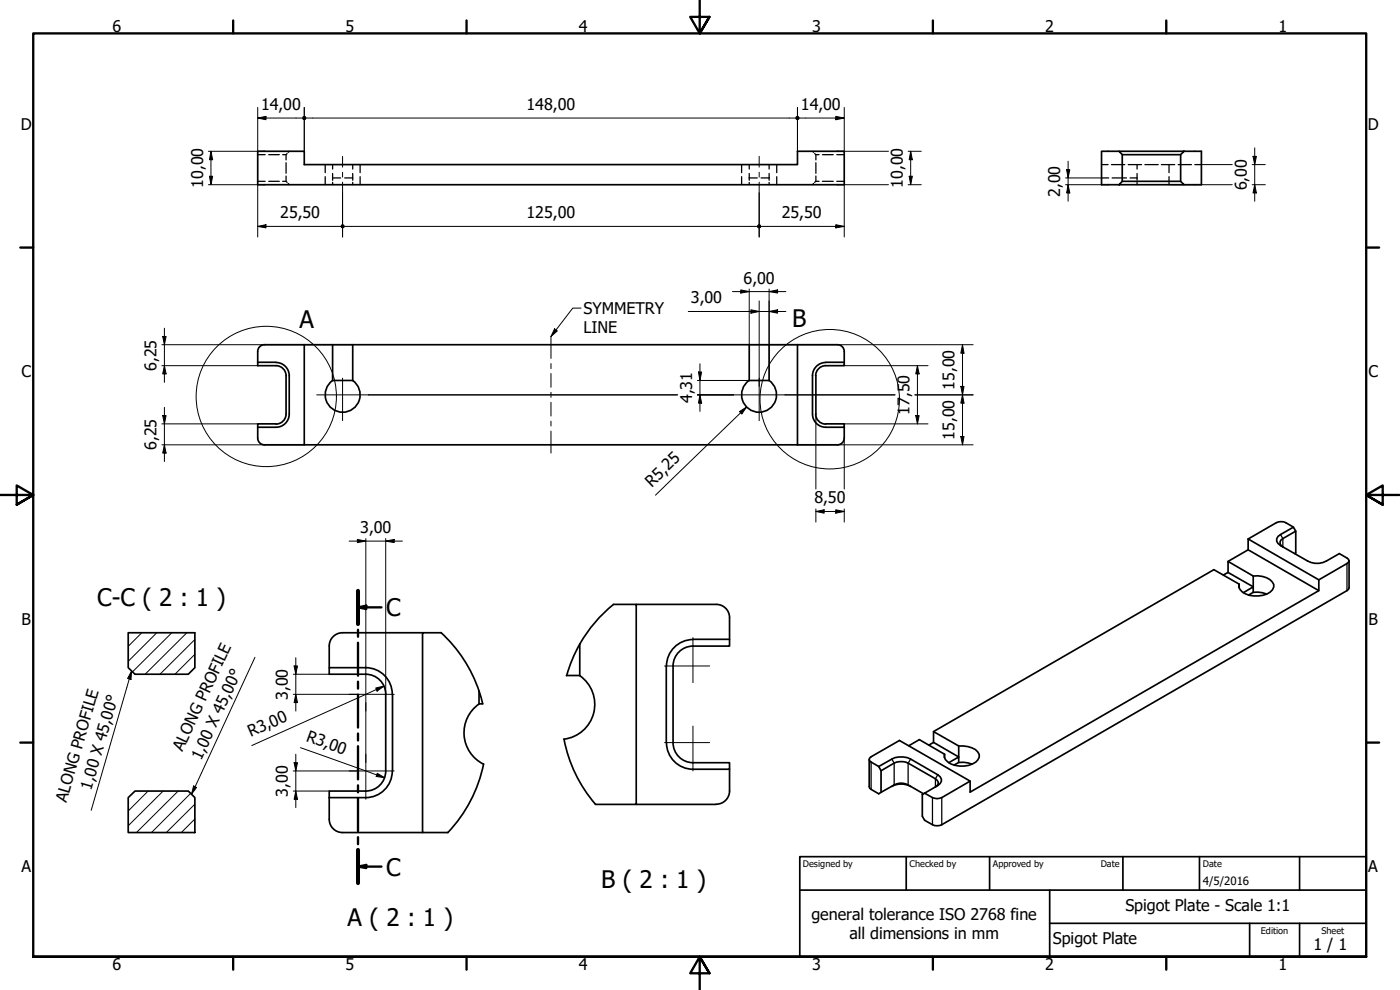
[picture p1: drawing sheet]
<svg xmlns="http://www.w3.org/2000/svg" width="420mm" height="297mm" viewBox="0 0 420 297" stroke-linecap="round" stroke-linejoin="round" font-family="sans-serif">
<!-- layer: Hatch (ISO) -->
<path d="M42.5 189.9l-4 4M47.1 189.9l-8.6 8.5M51.6 189.9l-11.8 11.7M56.1 189.9l-12.5 12.4M58.5 196.3l-6 6M58.5 191.9l-10.5 10.4M44.4 237.3l-5.9 6M49 237.3l-10.5 10.5M53.5 237.3l-12.5 12.5M57.2 238l-11.7 11.8M58.5 245.7l-4.1 4.1M58.5 241.3l-8.6 8.5" fill="none" stroke="#000" stroke-width=".3"/>
<!-- layer: Hidden (ISO) -->
<g fill="none" stroke="#000" stroke-width=".38">
<path d="M77.3 54.4h2.3M77.3 46.4h2.3M80.6 54.4h3.2M80.6 46.4h3.2M84.8 54.4h1.1l.3 .3M84.8 46.4h1.1M85.9 46.4v1.6M85.9 48.8v3.2M85.9 52.8v1.6M86.2 46.1l-.3 .3M86.5 55l.3 .4M86.8 45.4l-.3 .3"/>
<path d="M97.6 49.4v2.4M97.6 53v2.4M99.8 53.4h2.4M99.8 49.4v1.3M99.8 52.1v2M99.8 54.7v.7M103.4 53.4h2.5M105.9 49.4v1.3M105.9 52.1v2M105.9 54.7v.7M108.1 49.4v2.4M108.1 53v2.4"/>
<path d="M222.6 49.4v2.4M222.6 53v2.4M224.9 53.4h2.4M224.9 49.4v1.3M224.9 52.1v2M224.9 54.7v.7M228.4 53.4h2.4M230.8 49.4v1.3M230.8 52.1v2M230.8 54.7v.7M233.1 49.4v2.4M233.1 53v2.4"/>
<path d="M243.8 45.4l.4 .3M244.2 55l-.4 .4M244.5 46.1l.4 .3M244.9 54.4l-.4 .3M244.9 54.4h.9M244.9 46.4h.9M244.9 46.4v1.6M244.9 48.8v3.2M244.9 52.8v1.6M246.8 54.4h3.3M246.8 46.4h3.3M251.1 54.4h2.3"/>
<path d="M251.1 46.4h2.3M330.6 53.4h2.1M330.6 49.4h1.9M333.6 49.4h4M333.8 53.4h4.3M338.6 49.4h4M339.2 53.4h2M341.2 49.4v1.3M341.2 52.1v2M341.2 54.7v.7M343.6 49.4h4M348.6 49.4h4"/>
<path d="M350.8 49.4v2.4M350.8 53v2.4M353.6 49.4h4M358.6 49.4h2"/>
</g>
<!-- layer: Visible (ISO) -->
<g fill="none" stroke="#000" stroke-width=".51">
<path d="M77.3 45.4h14v4h148v-4h14.1v10h-176.1zM335.9 45.4h-5.3v10h5.3M335.9 45.4h19.4l-1 1h-17.5zM336.8 54.4h17.5l1 1h-19.4zM336.8 46.4v8M354.3 46.4v8M355.3 45.4h5.3v10h-5.3M77.3 105.5v3.2M79.3 103.4h12M79.3 103.4a2 2 0 0 0-2 2M82.8 108.7h-5.5v1h5.5a3 3 0 0 1 3.1 3M82.8 108.8a4 4 0 0 1 4 3.9"/>
<path d="M85.9 112.7v11.5M86.8 112.7v11.5M99.8 103.4h151.6a2 2 0 0 1 2 2M99.8 103.4h-8.5v30.1h148M99.8 103.4v10.8h6.1v-10.8M99.8 114.1a5.2 5.2 0 0 0-.9 7.8 5.2 5.2 0 0 0 7.9 0 5.2 5.2 0 0 0-1-7.8M224.8 114.1a5.2 5.2 0 0 0-.9 7.8 5.2 5.2 0 0 0 7.8 0 5.2 5.2 0 0 0-.9-7.8M224.9 103.4v10.8h5.9v-10.8M239.3 103.4v30.1M244.9 112.7v11.5M247.8 108.8a4 4 0 0 0-4 3.9v11.5M247.8 108.7h5.6v1h-5.6a3 3 0 0 0-3 3"/>
<path d="M253.4 105.5v3.2M77.3 128.2v3.3a2 2 0 0 0 2 2M79.3 133.5h12M82.8 127.2h-5.5v1M85.9 124.2a3 3 0 0 1-3.1 3M86.8 124.2a4 4 0 0 1-4 4h-5.5M243.8 124.2a4 4 0 0 0 4 4h5.6v-1h-5.6M244.8 124.2a3 3 0 0 0 3 3M253.4 128.2v3.3a2 2 0 0 1-2 2h-12.1M388.2 158.2a4.6 4.6 0 0 0-5.2-1.4l-8.4 4.9M388.9 159.4v6.5l-.3 .2M368.6 171.8v-3.3l7.5 4.3v3.3l-7.5-4.3-1.4 .7"/>
<path d="M371.9 175.2v1.1M371.9 175.2l-7.6-4.3-84.1 48.6M374.6 161.7v3.3l21.2 12.2v-3.2M374.6 161.7l21.2 12.3M374.6 165l-6 3.5M376.1 177.7h1.4l2.6 .5M376.1 172.8a5.7 5.7 0 0 1 6.2 2.6 2.79 2.79 0 0 1-2.1 2.8 7.5 7.5 0 0 1-8.1-1.4l-.3-.7 .1-.9M376.1 177.7v-1.6l-3 1.7M376.1 177.7l-1.4 .8M385 164.1a1.32 1.32 0 0 1-.9-1.3 1.32 1.32 0 0 1 .9-1.2l3.9-2.2-.7-1.2-3.9 2.2a1.74 1.74 0 0 0-1.2 1.6 1.74 1.74 0 0 0 1.2 1.7l8.1 4.6a5.8 5.8 0 0 0 5.7 0l3.9-2.2 2.2 1.3 .7 .9-.7 .8-8.4 4.9M395.8 177.2l-104.7 60.5v-3.3l-21.2-12.2-8.9 5.2v.9l2.7 1.7M404.9 168.3v8.1l-.7 .8-121.6 70.2a3.2 3.2 0 0 1-2.8 0l-2.3-1.3-.7-1.2v-6.5l.7-.4"/>
<path d="M38.5 189.9h20v10.4l-2 2h-16l-2-2zM98.8 193.9v6.4M126.8 189.9h-24a4 4 0 0 0-4 3.9M132.3 189.9h-5.5v59.9h7.6M174 193.2v9.5h-4M184.1 181.3h6.8v60h-12.2M190.9 181.3h24.1a4 4 0 0 1 3.9 4v6.5M200 199.8v23M200 199.9a8.1 8.1 0 0 1 8-8.1h10.9v2.1h-10.9a6 6 0 0 0-6 6M202 199.8v23a6 6 0 0 0 6 6h10.9v2h-10.9a8 8 0 0 1-8-8M115.8 208.3a6 6 0 0 0-6-6h-11v-2h11a8 8 0 0 1 7.9 8M115.8 208.3v23a6 6 0 0 1-6 6h-11v2"/>
<path d="M117.8 208.3v23M143.8 211.2a10.5 10.5 0 0 0 1.3 18.1M143.8 207.4v3.8M143.8 211.2h1M174 202.7a10.5 10.5 0 0 1 4.2 11.2 10.5 10.5 0 0 1-9 7.9M38.5 239.3l2-2h16l2 2v10.5h-20zM98.8 239.3v6.5a4 4 0 0 0 4 4h24M117.7 231.3a8 8 0 0 1-7.9 8h-11M218.9 230.8v6.5a4 4 0 0 1-3.9 4M260.9 227.9l.1 8.6 2.7 1.7 4.7-2.7a4.4 4.4 0 0 1 4.1 0l4.7 2.7M263.7 230l4-2.2a6.3 6.3 0 0 1 5.6 0l8.1 4.7a1.73 1.73 0 0 1 1.1 1.6 1.73 1.73 0 0 1-1.1 1.6l-3.9 2.3M263.7 230l.7 1.3"/>
<path d="M264.4 231.3l4-2.3a5 5 0 0 1 4.1 0l8.2 4.7a1.32 1.32 0 0 1 .9 1.2 1.32 1.32 0 0 1-.9 1.2M264.4 231.3v6.4M267.7 236a5.8 5.8 0 0 1 5.6 0M272.7 223.8l3.2-1.9 7.6 4.4M280.2 222.7v-3.2l7.5 4.3v3.3l-7.5-4.4-1.4 .9M283.5 226.3v1.1M284.7 228.8l3-1.7v1.7l-1.4 .7M287.7 228.8l1.4-.1 2.6 .6M287.7 223.8a5.9 5.9 0 0 1 6.2 2.6 2.79 2.79 0 0 1-2.1 2.8 7.3 7.3 0 0 1-8.1-1.3l-.3-.8 .1-.8M291.1 234.4l-8.5 4.9a3.2 3.2 0 0 1-2.8 0l-2.3-1.3M190.9 241.3h24"/>
</g>
<!-- layer: Visible Narrow (ISO) -->
<path d="M384.3 160.4l.7 1.2v2.5M404.2 169.1v8.1M261.4 228.6v8.2M267.7 227.8l.7 1.2v6.5M273.3 227.8l-.8 1.2v6.5M279.8 239.3v8.1M281.4 232.5l-.7 1.2v2.4M282.6 239.3v8.1" fill="none" stroke="#000" stroke-width=".38"/>
<!-- layer: Break Line (ISO) -->
<path d="M132.3 189.8a42.1 42.1 0 0 1 12.6 21.4M184.1 181.4a41.9 41.9 0 0 0-14 21.3M145.1 229.2a42.1 42.1 0 0 1-10.7 20.6M169.3 221.8a41.9 41.9 0 0 0 9.4 19.5" fill="none" stroke="#000" stroke-width=".51"/>
<!-- layer: Detail Boundary (ISO) -->
<g fill="none" stroke="#000" stroke-width=".3">
<path d="M269.9 119.8a20.9 20.9 0 0 0-30.8-18.4 20.9 20.9 0 0 0-1.6 35.9 20.9 20.9 0 0 0 32.4-15.7v-1.8"/>
<circle cx="79.9" cy="119" r="21.1"/>
</g>
<!-- layer: Section Line (ISO) -->
<g fill="none" stroke="#000" stroke-width=".7">
<path d="M107.4 177.3v9.9M107.4 182.2l2.5-.5v1zM107.4 189v2.1M107.4 192.8v9.9M107.4 182.2h7.1M107.4 204.5v2.1M107.4 208.4v9.9M107.4 220.1v2.1M107.4 223.9v10M107.4 235.6v2.1M107.4 239.4v10M107.4 251.2v2.1"/>
<path d="M107.4 255v10M107.4 260l2.5-.5v1zM107.4 260h7.1"/>
</g>
<path d="M107.4 177.3v9.9M107.4 255v10" fill="none" stroke="#000" stroke-width="1.2"/>
<g fill="#000">
<path d="M107.4 182.2l2.5-.5v1z" fill-rule="evenodd"/>
<path d="M107.4 260l2.5-.5v1z" fill-rule="evenodd"/>
</g>
<!-- layer: Border (ISO) -->
<g fill="none" stroke="#000" stroke-width=".7">
<path d="M70 6.1v3.9M140 6.1v3.9M210 0v10l-2.9-4.9h5.8l-2.9 4.9 2.9-4.9M280 6.1v3.9M350 6.1v3.9M6.1 74.3h3.9M410 74.3h3.9M0 148.5h10l-5-2.8v5.7l5-2.9-5 2.9M420 148.5h-10l5-2.8v5.7l-5-2.9 5 2.9M6.1 222.8h3.9M410 222.8h3.9M10 287.1v-277.1h400v277.1h-400h400"/>
<path d="M70 287.1v3.8M140 287.1v3.8M212.9 292l-2.9-4.9 2.9 4.9h-5.8l2.9-4.9v9.9M280 287.1v3.8M350 287.1v3.8"/>
</g>
<!-- layer: Title (ISO) -->
<path d="M240 257h170v30.1h-170zM272 257v10.1M297 257v10.1M337 257v10.1M360 257v10.1M390 257v10.1M240 267.1h170M315 277h95M315 267.1v20M375 277v10.1M390 277v10.1" fill="none" stroke="#000" stroke-width=".51"/>
<!-- layer: Center Mark (ISO) -->
<path d="M95.1 118.5h15.5M102.8 113.5v12.7M220.1 118.5h15.5M227.8 113.5v12.7M109.8 199.8v13.5M199.5 199.8h13.5M208 191.3v13.5M104.8 208.3h13.5M208 217.9v13.4M104.8 231.3h13.5M109.8 226.3v13.5M199.5 222.8h13.5" fill="none" stroke="#000" stroke-width=".3"/>
<!-- layer: Centerline (ISO) -->
<g fill="none" stroke="#000" stroke-width=".3">
<path d="M102.8 46.9v3.3M102.8 51.7v1.4M102.8 54.7v3.2M227.8 46.9v3.3M227.8 51.7v1.4M227.8 54.7v3.2M165.4 101v6.6M165.4 109.1v1.5M165.4 112.1v4.1M165.4 117.7v1.5M165.4 120.7v4.1M165.4 126.4v1.4"/>
<path d="M165.4 129.3v6.6"/>
</g>
<!-- layer: Dimension (ISO) -->
<g fill="none" stroke="#000" stroke-width=".3">
<path d="M77.3 35.4l2.5-.5v1zM77.3 35.4h13.4M77.3 32.2v13.2M91.3 32.2v13.2M91.9 35.4h146.8M239.3 32.2v13.2M240 35.4h13.4M250.8 34.9l2.6 .5-2.6 .5zM253.4 32.2v13.2M62.5 55.4h16.8M62.5 45.4h16.8M62.9 52.9h.9l-.5 2.5z"/>
<path d="M63.3 45.4l.5 2.5h-.9zM63.3 45.4v10M77.3 55.4v15.7M102.8 57.9v13.2M227.8 57.9v13.2M251.3 55.4h15.3M251.3 45.4h15.3M253.4 55.4v15.7M272.5 55.4h4M272.5 45.4h4M272.9 52.9h.9l-.5 2.5zM273.3 45.4l.5 2.5h-.9z"/>
<path d="M273.3 45.4v10M319.8 55.4h12.7M319.8 53.4h10.8M320.1 50.9h1l-.6 2.5zM320.5 55.4l.6 2.5h-1zM320.5 48.4v12M351.3 55.4h18.5M360.6 49.4h9.2M375.8 55.4h3.9M375.8 49.4h3.9M376 46.9h1.1l-.5 2.5zM376.6 55.4l.5 2.5h-1.1z"/>
<path d="M376.6 44.4v16M77.3 67.9l2.5-.5v1zM77.3 67.9h24.9M103.4 67.9h123.8M228.5 67.9h24.9M250.8 67.4l2.6 .5-2.6 .5zM49.3 98.5v16.2M206.6 93.5h29.2M219.8 87.5h16M222.3 87l2.6 .5-2.6 .4zM224.9 86.7v16.7h67.1M225.4 92.9l2.4 .6-2.4 .5z"/>
<path d="M227.8 90.3v25.6M230.8 87.5l2.6-.5v.9zM230.8 93.5l2.6-.6v1.1zM230.8 86.7v16.7M48.6 103.4h57.3M48.6 109.7h28.7M48.8 101h1l-.5 2.4zM49.3 109.7l.5 2.5h-1zM110.6 118.5h54.6M165.4 118.5h37.9M209.3 114.2h15.6M209.3 118.5h10.8"/>
<path d="M209.6 111.6h1l-.5 2.6zM210.1 118.5l.5 2.5h-1zM210.1 109.1v14.3M235.6 118.5h33M253.4 109.7h25.1M274.6 118.5h17.4M275.3 109.7l.5 2.5h-1zM275.3 109.7v17.5M288.4 115.9h.9l-.4 2.6zM288.9 103.4l.4 2.6h-.9zM288.9 118.5l.4 2.5h-.9zM288.9 103.4v30.1"/>
<path d="M48.6 133.5h42.7M48.6 127.2h28.7M48.8 124.7h1l-.5 2.5zM49.3 133.5l.5 2.4h-1zM49.3 122.2v16.3M221.9 123.5l2.2-1.4-1.5 2.1zM224.1 122.1l-27.4 26.5M239.3 133.5h52.7M244.9 124.2v22.5M253.4 131.4v15.3M253.4 127.2h25.1M274.8 124.7h1l-.5 2.5z"/>
<path d="M288.4 131h.9l-.4 2.5zM244.9 153.5l2.4-.5v1zM244.9 153.5h8.5M244.9 152.7v3.9M250.8 153l2.6 .5-2.6 .5zM253.4 152.7v3.9M104.8 162.4h16M107.3 161.8l2.5 .6-2.5 .4zM109.8 161.6v38.2M115.8 162.4l2.5-.6v1zM115.8 161.6v46.6M88.3 199.8h1l-.5 2.5z"/>
<path d="M88.8 197.3v16M88 202.3h10.8M88 208.3h19.3M88.8 208.3l.5 2.5h-1zM109.8 210.8v18M112.8 206.4l2.5-.5-2.1 1.5zM115.3 205.9l-39.7 17.8M88 237.3h10.8M88 231.3h19.3M88.3 228.8h1l-.5 2.5zM88.8 237.3l.5 2.5h-1zM88.8 226.3v16"/>
<path d="M90.2 224.3l25.2 9M113.2 232l2.2 1.3-2.5-.3z"/>
</g>
<g fill="#000">
<path d="M77.3 35.4l2.5-.5v1z" fill-rule="evenodd"/>
<path d="M250.8 34.9l2.6 .5-2.6 .5z" fill-rule="evenodd"/>
<path d="M62.9 52.9h.9l-.5 2.5z" fill-rule="evenodd"/>
<path d="M63.3 45.4l.5 2.5h-.9z" fill-rule="evenodd"/>
<path d="M272.9 52.9h.9l-.5 2.5z" fill-rule="evenodd"/>
<path d="M273.3 45.4l.5 2.5h-.9z" fill-rule="evenodd"/>
<path d="M320.1 50.9h1l-.6 2.5z" fill-rule="evenodd"/>
<path d="M320.5 55.4l.6 2.5h-1z" fill-rule="evenodd"/>
<path d="M376 46.9h1.1l-.5 2.5z" fill-rule="evenodd"/>
<path d="M376.6 55.4l.5 2.5h-1.1z" fill-rule="evenodd"/>
<path d="M77.3 67.9l2.5-.5v1z" fill-rule="evenodd"/>
<path d="M250.8 67.4l2.6 .5-2.6 .5z" fill-rule="evenodd"/>
<path d="M222.3 87l2.6 .5-2.6 .4z" fill-rule="evenodd"/>
<path d="M225.4 92.9l2.4 .6-2.4 .5z" fill-rule="evenodd"/>
<path d="M230.8 87.5l2.6-.5v.9z" fill-rule="evenodd"/>
<path d="M230.8 93.5l2.6-.6v1.1z" fill-rule="evenodd"/>
<path d="M48.8 101h1l-.5 2.4z" fill-rule="evenodd"/>
<path d="M49.3 109.7l.5 2.5h-1z" fill-rule="evenodd"/>
<path d="M209.6 111.6h1l-.5 2.6z" fill-rule="evenodd"/>
<path d="M275.3 109.7l.5 2.5h-1z" fill-rule="evenodd"/>
<path d="M288.4 115.9h.9l-.4 2.6z" fill-rule="evenodd"/>
<path d="M288.9 103.4l.4 2.6h-.9z" fill-rule="evenodd"/>
<path d="M48.8 124.7h1l-.5 2.5z" fill-rule="evenodd"/>
<path d="M49.3 133.5l.5 2.4h-1z" fill-rule="evenodd"/>
<path d="M210.1 118.5l.5 2.5h-1z" fill-rule="evenodd"/>
<path d="M221.9 123.5l2.2-1.4-1.5 2.1z" fill-rule="evenodd"/>
<path d="M274.8 124.7h1l-.5 2.5z" fill-rule="evenodd"/>
<path d="M288.4 131h.9l-.4 2.5z" fill-rule="evenodd"/>
<path d="M288.9 118.5l.4 2.5h-.9z" fill-rule="evenodd"/>
<path d="M244.9 153.5l2.4-.5v1z" fill-rule="evenodd"/>
<path d="M250.8 153l2.6 .5-2.6 .5z" fill-rule="evenodd"/>
<path d="M107.3 161.8l2.5 .6-2.5 .4z" fill-rule="evenodd"/>
<path d="M115.8 162.4l2.5-.6v1z" fill-rule="evenodd"/>
<path d="M88.3 199.8h1l-.5 2.5z" fill-rule="evenodd"/>
<path d="M88.8 208.3l.5 2.5h-1z" fill-rule="evenodd"/>
<path d="M112.8 206.4l2.5-.5-2.1 1.5z" fill-rule="evenodd"/>
<path d="M88.3 228.8h1l-.5 2.5z" fill-rule="evenodd"/>
<path d="M88.8 237.3l.5 2.5h-1z" fill-rule="evenodd"/>
<path d="M113.2 232l2.2 1.3-2.5-.3z" fill-rule="evenodd"/>
<circle cx="91.3" cy="35.4" r=".63"/>
<circle cx="239.3" cy="35.4" r=".63"/>
<circle cx="102.8" cy="67.9" r=".63"/>
<circle cx="227.8" cy="67.9" r=".63"/>
</g>
<!-- layer: Symbol (ISO) -->
<path d="M166.4 98.7l.9 .6-1.9 1.7zM174.4 92.4h-2.5l-6.5 8.6M76.5 197.2l-19 41.1M39.5 201.3l-.2 2.6-1-.3zM39.5 201.3l-12.1 41.8M58.1 235.8l.9 .5-1.5 2z" fill="none" stroke="#000" stroke-width=".3"/>
<g fill="#000">
<path d="M166.4 98.7l.9 .6-1.9 1.7z" fill-rule="evenodd"/>
<path d="M39.5 201.3l-.2 2.6-1-.3z" fill-rule="evenodd"/>
<path d="M58.1 235.8l.9 .5-1.5 2z" fill-rule="evenodd"/>
</g>
<g font-size="7.2">
<text x="89.9" y="98.5">A</text>
<text x="237.7" y="98.1">B</text>
<text x="29.2" y="181.8">C-C ( 2 : 1 )</text>
<text x="115.9" y="184.9">C</text>
<text x="115.9" y="262.7">C</text>
<text x="180.4" y="266.3">B ( 2 : 1 )</text>
<text x="104.3" y="277.9">A ( 2 : 1 )</text>
</g>
<g font-size="4.8">
<text x="33.7" y="9.6">6</text>
<text x="103.7" y="9.6">5</text>
<text x="173.7" y="9.6">4</text>
<text x="243.7" y="9.6">3</text>
<text x="313.7" y="9.6">2</text>
<text x="383.7" y="9.6">1</text>
<text x="78.4" y="33">14,00</text>
<text x="158.1" y="33">148,00</text>
<text x="240.3" y="33">14,00</text>
<text x="6.2" y="38.9">D</text>
<text x="410.5" y="38.9">D</text>
<text x="61" y="56.4" transform="rotate(-90 61 56.4)">10,00</text>
<text x="271" y="56.4" transform="rotate(-90 271 56.4)">10,00</text>
<text x="318.2" y="59" transform="rotate(-90 318.2 59)">2,00</text>
<text x="374.2" y="57.1" transform="rotate(-90 374.2 57.1)">6,00</text>
<text x="84.1" y="65.5">25,50</text>
<text x="158.1" y="65.5">125,00</text>
<text x="234.6" y="65.5">25,50</text>
<text x="223.1" y="85.1">6,00</text>
<text x="175.1" y="94.2">SYMMETRY</text>
<text x="207.3" y="91">3,00</text>
<text x="175.1" y="99.9">LINE</text>
<text x="6.4" y="113.1">C</text>
<text x="46.9" y="111.2" transform="rotate(-90 46.9 111.2)">6,25</text>
<text x="410.7" y="113.1">C</text>
<text x="286.4" y="117" transform="rotate(-90 286.4 117)">15,00</text>
<text x="207.7" y="121" transform="rotate(-90 207.7 121)">4,31</text>
<text x="272.9" y="124.4" transform="rotate(-90 272.9 124.4)">17,50</text>
<text x="286.4" y="131.9" transform="rotate(-90 286.4 131.9)">15,00</text>
<text x="46.9" y="135" transform="rotate(-90 46.9 135)">6,25</text>
<text x="195.6" y="146.3" transform="rotate(-44 195.6 146.3)">R5,25</text>
<text x="244.4" y="151.1">8,50</text>
<text x="108.1" y="159.9">3,00</text>
<text x="6.4" y="187.4">B</text>
<text x="410.7" y="187.4">B</text>
<text x="86.4" y="210" transform="rotate(-90 86.4 210)">3,00</text>
<text x="75.3" y="221.2" transform="rotate(-24 75.3 221.2)">R3,00</text>
<text x="54.7" y="225.7" transform="rotate(-65 54.7 225.7)">ALONG PROFILE</text>
<text x="91.7" y="222.3" transform="rotate(20 91.7 222.3)">R3,00</text>
<text x="60.3" y="228.3" transform="rotate(-65 60.3 228.3)">1,00 X 45,00°</text>
<text x="27.4" y="237.2" transform="rotate(-74 27.4 237.2)">1,00 X 45,00°</text>
<text x="86.4" y="239" transform="rotate(-90 86.4 239)">3,00</text>
<text x="19.9" y="241" transform="rotate(-74 19.9 241)">ALONG PROFILE</text>
<text x="6.4" y="261.7">A</text>
<text x="410.7" y="261.7">A</text>
<text x="337.8" y="273.4">Spigot Plate - Scale 1:1</text>
<text x="243.5" y="276">general tolerance ISO 2768 fine</text>
<text x="255" y="281.7">all dimensions in mm</text>
<text x="316" y="283.4">Spigot Plate</text>
<text x="394.2" y="285">1 / 1</text>
<text x="33.7" y="290.9">6</text>
<text x="103.7" y="290.9">5</text>
<text x="173.7" y="290.9">4</text>
<text x="243.7" y="290.9">3</text>
<text x="313.7" y="290.9">2</text>
<text x="383.7" y="290.9">1</text>
</g>
<text font-size="3.4" x="361" y="265.5">4/5/2016</text>
<g font-size="2.7">
<text x="241" y="260.1">Designed by</text>
<text x="273" y="260.1">Checked by</text>
<text x="298" y="260.1">Approved by</text>
<text x="330.3" y="260">Date</text>
<text x="361" y="260">Date</text>
<text x="378.4" y="280.1">Edition</text>
<text x="396.6" y="280.1">Sheet</text>
</g>
</svg>
